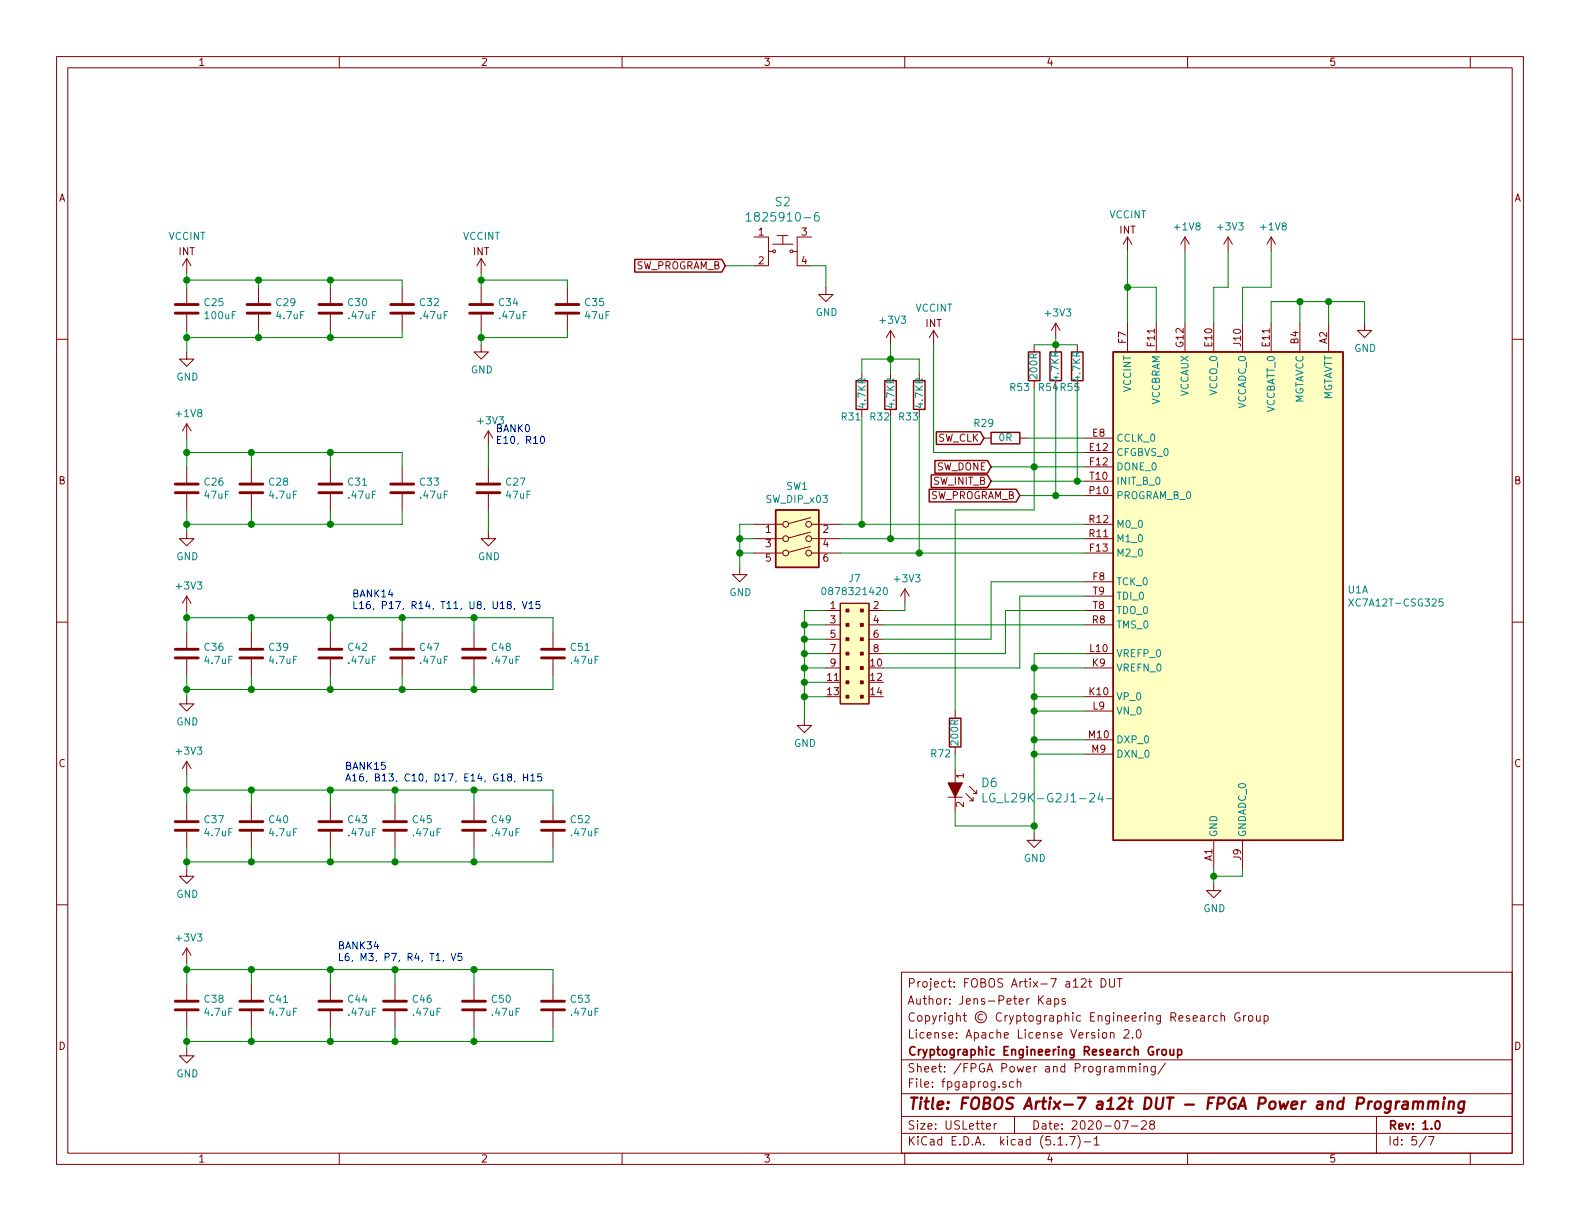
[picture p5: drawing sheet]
<svg xmlns="http://www.w3.org/2000/svg" width="279mm" height="216mm" viewBox="0 0 279 216" stroke-linecap="round" stroke-linejoin="round" font-family="sans-serif">
<g fill="none" stroke="#840000" stroke-width=".18">
<path d="M10 10h259.4v195.9h-259.4zM12 12h255.4v191.9h-255.4zM60 10v2M110 10v2M160 10v2M210 10v2M260 10v2M10 60h2M33 45.7v2.6M33 50.8v2.8M33 55.6v2.8M33 45.7l-.7 1.3"/>
<path d="M33 45.7l.8 1.3M45.7 50.8v2.8M45.7 55.6v2.8M58.4 50.8v2.8M58.4 55.6v2.8M71.1 50.8v2.8M71.1 55.6v2.8M85.1 45.7v2.6M85.1 50.8v2.8M85.1 55.6v2.8M85.1 45.7l-.8 1.3M85.1 45.7l.8 1.3"/>
<path d="M100.3 50.8v2.8M100.3 55.6v2.8M133.3 41.9h2.6v5.1h-2.6M135.9 44.5h.8M136.7 43.2h3.5M137.4 41.7h1.9M138.4 41.7v1.5M140.2 44.5h.8M143.5 41.9h-2.5v5.1h2.5M146 50.8v1.3h1.3l-1.3 1.2-1.2-1.2h1.2M157.5 58.4l-.8 1.3M157.5 58.4v2.6"/>
<path d="M157.5 58.4l.7 1.3M165.1 58.4l-.8 1.3M165.1 58.4v2.6M165.1 58.4l.8 1.3M186.7 57.2v2.5M186.7 57.2l-.8 1.2M186.7 57.2l.8 1.2M199.4 41.9l-.8 1.3M199.4 41.9v2.6M199.4 57.2v5M199.4 41.9l.8 1.3M204.5 57.2v5"/>
<path d="M209.5 41.9v2.6M209.5 57.2v5M209.5 41.9l-.7 1.3M209.5 41.9l.8 1.3M214.6 57.2v5M217.2 41.9l-.8 1.3M217.2 41.9v2.6M217.2 41.9l.7 1.3M219.7 57.2v5M224.8 41.9v2.6M224.8 57.2v5M224.8 41.9l-.8 1.3"/>
<path d="M224.8 41.9l.8 1.3M229.9 57.2v5M234.9 57.2v5M241.3 57.2v1.2h1.3l-1.3 1.3-1.3-1.3h1.3M267.4 60h2M33 62.2v1.3h1.3l-1.3 1.3-1.3-1.3h1.3M33 74.9v2.6M33 74.9l-.7 1.3M33 74.9l.8 1.3M85.1 61v1.2h1.3l-1.3 1.3-1.3-1.3h1.3M86.4 76.2v2.5M86.4 76.2l-.8 1.3"/>
<path d="M86.4 76.2l.7 1.3M152.4 66v1.3M152.4 72.4v1.3M157.5 66v1.3M157.5 72.4v1.3M162.6 66v1.3M162.6 72.4v1.3M174 77.5h1.3M180.3 77.5h1.3M182.9 61v1.2M182.9 67.3v1.3M186.7 61v1.2"/>
<path d="M190.5 61v1.2M191.8 77.5h5M33 94v1.3h1.3l-1.3 1.2-1.3-1.2h1.3M33 82.6v2.7M33 87.4v2.8M44.4 82.6v2.7M44.4 87.4v2.8M58.4 82.6v2.7M58.4 87.4v2.8M71.1 82.6v2.7M71.1 87.4v2.8M86.4 94v1.3h1.2l-1.2 1.2-1.3-1.2h1.3"/>
<path d="M86.4 82.6v2.7M86.4 87.4v2.8M133.3 92.7h5.1M133.3 95.3h5.1M133.3 97.8h5.1M143.3 96.6l-3.9 1.1M143.3 94.1l-3.9 1M143.3 91.5l-3.9 1.1M143.5 92.7h5.1M143.5 95.3h5.1M143.5 97.8h5.1M191.8 92.7h5"/>
<path d="M191.8 95.3h5M191.8 97.8h5M191.8 80h5M191.8 82.6h5M191.8 87.6h5M191.8 85.1h5M10 110h2M33 105.4v2.6M33 111.8v2.8M33 116.6v2.8M33 105.4l-.7 1.3M33 105.4l.8 1.3"/>
<path d="M44.4 111.8v2.8M44.4 116.6v2.8M58.4 111.8v2.8M58.4 116.6v2.8M71.1 111.8v2.8M71.1 116.6v2.8M83.8 111.8v2.8M83.8 116.6v2.8M97.8 111.8v2.8M97.8 116.6v2.8M130.8 100.3v1.3h1.3l-1.3 1.3-1.3-1.3h1.3M146 118.1h2.6"/>
<path d="M146 115.6h2.6M146 110.5h2.6M146 108h2.6M146 113h2.6M148.6 106.7h5.1v17.8h-5.1zM153.7 115.6h2.5M153.7 110.5h2.5M153.7 108h2.5M153.7 113h2.5M160 104.1l-.7 1.3M160 104.1v2.6M160 104.1l.8 1.3"/>
<path d="M191.8 102.9h5M191.8 118.1h5M191.8 115.6h5M191.8 110.5h5M191.8 108h5M191.8 105.4h5M267.4 110h2M33 123.2v1.3h1.3l-1.3 1.2-1.3-1.2h1.3M33 134.6v2.6M33 134.6l-.7 1.3M33 134.6l.8 1.3M142.2 127v1.3h1.3l-1.3 1.2-1.2-1.2h1.2"/>
<path d="M168.9 125.7v1.3M168.9 132.1v1.3M168.9 135.9v2.5M171.4 139.1l1.3 1.2M172.7 139.7v.6h-.6M191.8 123.2h5M191.8 125.7h5M191.8 130.8h5M191.8 133.4h5M10 160h2M33 153.7v1.2h1.3l-1.3 1.3-1.3-1.3h1.3M33 142.2v2.8"/>
<path d="M33 147.1v2.8M44.4 142.2v2.8M44.4 147.1v2.8M58.4 142.2v2.8M58.4 147.1v2.8M69.8 142.2v2.8M69.8 147.1v2.8M83.8 142.2v2.8M83.8 147.1v2.8M97.8 142.2v2.8M97.8 147.1v2.8M167.6 141h2.6"/>
<path d="M168.9 141v2.5M170.8 140.3l1.3 1.3M172.1 141v.6h-.7M182.9 147.3v1.3h1.2l-1.2 1.3-1.3-1.3h1.3M214.6 156.2v1.3h1.3l-1.3 1.3-1.2-1.3h1.2M214.6 148.6v5.1M219.7 148.6v5.1M267.4 160h2M33 167.6v2.6M33 174v2.8M33 178.8v2.8M33 167.6l-.7 1.3"/>
<path d="M33 167.6l.8 1.3M44.4 174v2.8M44.4 178.8v2.8M58.4 174v2.8M58.4 178.8v2.8M69.8 174v2.8M69.8 178.8v2.8M83.8 174v2.8M83.8 178.8v2.8M97.8 174v2.8M97.8 178.8v2.8M159.4 171.9h108v32h-108z"/>
<path d="M183.9 176.7l.6 .9M184.5 176.1l-.8 .8M185.2 176.7h.5l.1 .9M185.8 176.9l-.5 .1a.29 .29 0 0 0-.2 .3 .29 .29 0 0 0 .2 .3l.5-.1M186.5 176.7l.4-.1 .3 .3-.1 .5-.2 .2-.4-.1M186.5 176.6v1.5M188.4 176.7l-.4-.1-.2 .2 .1 .2 .5 .1v.4h-.6M192.5 173.6h.6M192.7 173.1v1.2l.4 .2M194.7 173.1a.76 .76 0 0 1 .9 .7 .76 .76 0 0 1-.9 .7zM196.2 173.1v1.2l.3 .2h.3l.3-.2v-1.2M197.6 173.1h.8"/>
<path d="M198 173.1v1.4M213.7 179.6v1M214.1 179.6l-.4 .3M215.3 179.7l-.5-.1-.2 .3v.5l.2 .2 .5-.1M215.9 179.7h.1a.37 .37 0 0 1 .6 .1v.8M215.9 179.1v1.5M219.2 179.1a.73 .73 0 0 0-.9 .6 .73 .73 0 0 0 .5 .9l.5-.2v-.5h-.3M219.9 179.6v1M220.3 179.6l-.3 .1-.1 .2M220.8 179.7l.3-.1 .4 .1v.7l-.2 .2-.5-.2zM222.2 179.6l.1 .9 .3 .1 .2-.2M222.8 179.6v1"/>
<path d="M223.5 179.7l.5-.1 .3 .3-.2 .6h-.6M223.5 179.6v1.5M33 185.4v1.3h1.3l-1.3 1.3-1.3-1.3h1.3M159.4 197.4h108M159.4 193.4h108M159.4 187.4h108M174.4 199.2l.8-.2-.1-.2-.4-.1-.3 .2 .1 .7h.6M175.8 198.7v1M176.2 198.7l-.3 .1-.1 .2M177.9 191.3h-.4l-.2 .2 .1 .2 .5 .1v.4h-.6M179.2 191.3h-.4l-.3 .2 .1 .6 .2 .2 .4-.1M179.4 197.4v3"/>
<path d="M179.9 191.4l.2-.1h.3l.1 1M179.9 190.8v1.5M195 182.7l.2-.1 .5 .1v.7l-.3 .2-.4-.2zM196.4 182.7l.2-.1 .3 .1 .1 .9M196.4 182.6v1M198.2 188.8l.2-.2h.4l.1 1M198.5 198.2h1l-.6 1.5M198.8 182.2l.2-.1h.4l.2 .4-.9 1.1h.9M199.6 188.7l.2-.1h.4v1M199.6 188.6v1M200.1 199.1h1.1M200.2 188.8a.36 .36 0 0 1 .3-.2 .36 .36 0 0 1 .4 .2v.8"/>
<path d="M200.3 183.4v.2M201.1 182.2l.3-.1a.94 .94 0 0 1 0 1.5l-.4-.3-.1-.6zM201.6 188.1v.1M201.6 188.6v1M201.9 198.3l.2-.1h.3l.3 .1v.3v.2l-.9 .9h.9M202.3 188.7l.2-.1h.3l.1 1M202.3 188.6v1M203.6 198.8l-.3-.3 .1-.2 .2-.1h.4l.2 .3-.1 .2-.6 .2a.48 .48 0 0 0-.1 .6l.2 .2 .5-.2a.48 .48 0 0 0-.1-.6l-.1-.1M204.3 188.6v1.2l-.3 .3-.4-.1M204.3 188.6h-.4l-.3 .2v.6l.3 .2 .4-.1M206.1 188l-1.3 1.9M243.4 197.4v6.5"/>
<path d="M60 203.9v2M110 203.9v2M159.4 200.4h108M160 203.9v2M187.1 202.5h.8M188.6 202.3v.2M189.2 201h.9l-.6 1.5M190.6 200.8a1.71 1.71 0 0 1 0 2.2M191.7 201.9h1.2M193.5 201.4l.4-.4v1.5M193.5 202.5h.9M210 203.9v2"/>
<path d="M252.2 200.9l-1.2 1.9M252.6 201h1l-.6 1.5M260 203.9v2"/>
<circle cx="136.9" cy="44.4" r=".25"/>
<circle cx="140" cy="44.4" r=".25"/>
<circle cx="138.9" cy="97.8" r=".51"/>
<circle cx="138.9" cy="95.3" r=".51"/>
<circle cx="138.9" cy="92.7" r=".51"/>
<circle cx="143" cy="92.7" r=".51"/>
<circle cx="143" cy="97.8" r=".51"/>
<circle cx="143" cy="95.3" r=".51"/>
</g>
<path d="M205.1 185.6h-.4l-.1 .3M205.5 185.7l.3-.1 .4 .1v.7l-.2 .2-.5-.2zM206.9 185.6l.1 .9 .3 .1 .2-.2M207.5 185.6v1M208.3 185.6h.4l.3 .3-.2 .6h-.5M208.3 185.6v1.5M253.9 198.3l.2-.1a.81 .81 0 0 1 .6 .6 .81 .81 0 0 1-.3 .8l-.1 .1a.79 .79 0 0 1-.4-1.4z" fill="none" stroke="#840000" stroke-width=".3"/>
<g fill="none" stroke="#840000" stroke-width=".41">
<path d="M245.9 194.8a.68 .68 0 0 0-.9 .3v.8l.2 .2 .6-.1M246 194.8l-.2 1.6a.6 .6 0 0 1-.9 .3M246.9 194.8l-.1 1.3M247.5 194.8a.5 .5 0 0 0-.6 .3M248.2 194.8h.7v1.3M249 195.2l-.7 .1a.4 .4 0 0 0-.4 .4 .4 .4 0 0 0 .3 .4l.7-.1M250 194.9a.5 .5 0 0 1 .8 .1l-.1 1.1M250 194.8l-.2 1.3M250.8 195a.47 .47 0 0 1 .4-.2 .47 .47 0 0 1 .5 .2l-.2 1.1M252.6 194.9a.52 .52 0 0 1 .9 .1l-.2 1.1M252.7 194.8l-.2 1.3M253.5 195l.3-.2h.5l-.1 1.3"/>
<path d="M255.3 194.8l-.1 1.3M255.4 194.1v.2M256.3 194.9a.52 .52 0 0 1 .8 .1l-.1 1.1M256.3 194.8l-.2 1.3M259 194.8l-.3 1.6a.58 .58 0 0 1-.8 .3M259 194.8a.68 .68 0 0 0-1 .3l-.1 .6 .1 .3 .2 .1 .6-.1"/>
</g>
<g fill="none" stroke="#840000" stroke-width=".51">
<path d="M31 55.4h4.1M31 53.8h4.1M43.7 55.4h4.1M43.7 53.8h4.1M56.4 55.4h4.1M56.4 53.8h4.1M69.1 55.4h4.1M69.1 53.8h4.1M83.1 55.4h4M83.1 53.8h4M98.3 55.4h4.1M98.3 53.8h4.1"/>
<path d="M31 87.1h4.1M31 85.6h4.1M42.4 87.1h4.1M42.4 85.6h4.1M56.4 87.1h4.1M56.4 85.6h4.1M69.1 87.1h4.1M69.1 85.6h4.1M84.3 87.1h4.1M84.3 85.6h4.1M31 116.3h4.1M31 114.8h4.1"/>
<path d="M42.4 116.3h4.1M42.4 114.8h4.1M56.4 116.3h4.1M56.4 114.8h4.1M69.1 116.3h4.1M69.1 114.8h4.1M81.8 116.3h4.1M81.8 114.8h4.1M95.8 116.3h4M95.8 114.8h4M31 146.8h4.1M31 145.3h4.1"/>
<path d="M42.4 146.8h4.1M42.4 145.3h4.1M56.4 146.8h4.1M56.4 145.3h4.1M67.8 146.8h4.1M67.8 145.3h4.1M81.8 146.8h4.1M81.8 145.3h4.1M95.8 146.8h4M95.8 145.3h4M31 178.6h4.1M31 177h4.1"/>
<path d="M42.4 178.6h4.1M42.4 177h4.1M56.4 178.6h4.1M56.4 177h4.1M67.8 178.6h4.1M67.8 177h4.1M81.8 178.6h4.1M81.8 177h4.1M95.8 178.6h4M95.8 177h4"/>
</g>
<g fill="#ffffc2" stroke="#ffffc2" stroke-width=".18">
<path d="M137.2 90.2h7.6v10.1h-7.6z"/>
<path d="M196.8 62.2h40.7v86.4h-40.7z"/>
<path d="M148.6 106.7h5.1v17.8h-5.1z"/>
</g>
<g fill="none" stroke="#840000" stroke-width=".25">
<path d="M112.2 45.9h15.4l.7 1.1-.7 1.1h-15.4zM151.4 67.3h2v5.1h-2zM156.5 67.3h2v5.1h-2zM161.5 67.3h2.1v5.1h-2.1zM165.6 76.4h7.8l.6 1.1-.6 1.1h-7.8zM175.3 76.5h5v2h-5zM181.9 62.2h2v5.1h-2zM185.7 62.2h2v5.1h-2zM189.5 62.2h2v5.1h-2zM196.8 62.2h40.7v86.4h-40.7zM137.2 90.2h7.6v10.1h-7.6zM164.3 86.5h15.4l.6 1.1-.6 1.1h-15.4z"/>
<path d="M164.7 84h9.9l.7 1.1-.7 1.1h-9.9zM165.3 81.4h9.3l.7 1.2-.7 1.1h-9.3zM167.9 127h2v5.1h-2z"/>
</g>
<g fill="#840000" stroke="#840000" stroke-width=".18">
<path d="M167.6 138.4h2.6l-1.3 2.6z"/>
<path d="M149.6 122.9h.5v.5h-.5z"/>
<path d="M149.6 120.4h.5v.5h-.5z"/>
<path d="M149.6 117.9h.5v.5h-.5z"/>
<path d="M149.6 115.3h.5v.5h-.5z"/>
<path d="M149.6 112.8h.5v.5h-.5z"/>
<path d="M149.6 110.2h.5v.5h-.5z"/>
<path d="M149.6 107.7h.5v.5h-.5z"/>
<path d="M152.1 122.9h.6v.5h-.6z"/>
<path d="M152.1 120.4h.6v.5h-.6z"/>
<path d="M152.1 117.9h.6v.5h-.6z"/>
<path d="M152.1 115.3h.6v.5h-.6z"/>
<path d="M152.1 112.8h.6v.5h-.6z"/>
<path d="M152.1 110.2h.6v.5h-.6z"/>
<path d="M152.1 107.7h.6v.5h-.6z"/>
</g>
<path d="M132 38l.4-.4v1.5M132 39.1h.8M144.7 37.6a.59 .59 0 0 0-.7 .6l.1 .7a.48 .48 0 0 0 .7 0l.1-.5-.2-.2h-.4l-.3 .2M145.4 104l.2-.1a.67 .67 0 0 1 .5 .6 .67 .67 0 0 1-.5 .7l-.2-.3-.1-.2zM156.3 104l.2-.1a.67 .67 0 0 1 .4 .6 .67 .67 0 0 1-.4 .7l-.3-.5zM238.5 105.9l.8 1.3M239.3 105.9l-.8 1.3M255.1 105.9h-.6v.6l.1-.1 .5 .1v.5l-.2 .2-.4-.2M173.8 140.3v1.5h.8M175.9 140.4a.75 .75 0 0 0-.9 .5 .75 .75 0 0 0 .5 .9l.4-.1v-.6h-.2M195.7 141.2h1.1M197.4 140.3h1.1l-1.1 1.5h1.1" fill="none" stroke="#008484" stroke-width=".18"/>
<g fill="none" stroke="#008400" stroke-width=".18">
<path d="M33 48.3v2.5M33 58.4v3.8M33 49.5h38.1v1.3M45.7 49.5v1.3M45.7 58.4v1.3M58.4 49.5v1.3M58.4 58.4v1.3M71.1 58.4v1.3h-38.1M85.1 48.3v2.5M85.1 58.4v2.6M85.1 49.5h15.2v1.3M100.3 58.4v1.3h-15.2"/>
<path d="M128.3 47h5M143.5 47h2.5v3.8M186.7 59.7v1.3M199.4 50.8h5.1v6.4M199.4 44.5v12.7M209.5 44.5v12.7M217.2 44.5v6.3h-2.6v6.4M224.8 44.5v6.3h-5.1v6.4M224.8 57.2v-3.9h16.5v3.9M229.9 53.3v3.9M234.9 53.3v3.9M33 77.5v5.1"/>
<path d="M86.4 78.7v3.9M152.4 66v-2.5h10.2v2.5M152.4 73.7v19M157.5 61v5M157.5 73.7v21.6M162.6 73.7v24.1M165.1 61v19h26.7M181.6 77.5h10.2M182.9 68.6v21.6h-14v35.5M182.9 61h7.6M186.7 68.6v19M190.5 68.6v16.5"/>
<path d="M33 90.2v3.8M33 80h38.1v2.6M44.4 80v2.6M44.4 90.2v2.5M58.4 80v2.6M58.4 90.2v2.5M71.1 90.2v2.5h-38.1M86.4 90.2v3.8M130.8 97.8h2.5M130.8 95.3h2.5M133.3 92.7h-2.5v7.6M148.6 97.8h43.2"/>
<path d="M148.6 92.7h43.2M148.6 95.3h43.2M175.3 85.1h16.5M175.3 82.6h16.5M180.3 87.6h11.5M33 109.2h64.8v2.6M33 108v3.8M33 119.4v3.8M44.4 109.2v2.6M44.4 119.4v2.5M58.4 109.2v2.6M58.4 119.4v2.5"/>
<path d="M71.1 109.2v2.6M71.1 119.4v2.5M83.8 109.2v2.6M83.8 119.4v2.5M97.8 119.4v2.5h-64.8M142.2 118.1h3.8M142.2 115.6h3.8M142.2 110.5h3.8M142.2 113h3.8M146 108h-3.8v19M156.2 110.5h35.6M160 106.7v1.3h-3.8"/>
<path d="M182.9 118.1h8.9M191.8 115.6h-8.9v31.7M191.8 105.4h-11.5v12.7h-24.1M191.8 108h-14v7.6h-21.6M191.8 102.9h-16.5v10.1h-19.1M33 139.7h64.8v2.5M33 137.2v5M44.4 139.7v2.5M58.4 139.7v2.5M69.8 139.7v2.5M83.8 139.7v2.5M142.2 123.2h3.8"/>
<path d="M142.2 120.7h3.8M168.9 133.4v2.5M182.9 123.2h8.9M182.9 125.7h8.9M182.9 133.4h8.9M182.9 130.8h8.9M33 149.9v3.8M44.4 149.9v2.5M58.4 149.9v2.5M69.8 149.9v2.5M83.8 149.9v2.5M97.8 149.9v2.5h-64.8"/>
<path d="M168.9 143.5v2.6h14M214.6 153.7v2.5M219.7 153.7v1.2h-5.1M33 171.5h64.8v2.5M33 170.2v3.8M44.4 171.5v2.5M58.4 171.5v2.5M69.8 171.5v2.5M83.8 171.5v2.5M33 181.6v3.8M44.4 181.6v2.6M58.4 181.6v2.6"/>
<path d="M69.8 181.6v2.6M83.8 181.6v2.6M97.8 181.6v2.6h-64.8"/>
</g>
<g fill="none" stroke="#0000c2" stroke-width=".18">
<path d="M95.7 77.2l.2-.1a.67 .67 0 0 1 .4 .7 .67 .67 0 0 1-.4 .6 .83 .83 0 0 1-.2-1.2zM89.9 106.9l-.2-.1v-.3l.5-.2 .2 .3-.1 .2-.5 .2-.1 .1v.4l.2 .1h.4l.1-.2v-.3l-.2-.2M91 107.6l-.1 .2M92.4 106.3l.4 1.3 .4-1.3M93.5 106.7l.4-.4v1.3M93.5 107.6h.8M95.4 106.3h-.6v.7l.4-.2 .3 .3v.3l-.3 .2-.4-.1M90 137.4l-.3-.3 .3-.3h.2l.2 .2v.3l-.5 .1-.2 .2v.3l.3 .2h.2l.3-.2-.1-.4-.2-.1M91.1 138l-.1 .3M92.6 136.8v1.3M92.6 137.4h.7M93.3 136.8v1.3"/>
<path d="M93.9 137.2l.3-.4v1.3M93.9 138.1h.7M95.7 136.8h-.6v.6l.5-.1 .2 .3v.3l-.2 .2-.5-.1M78.4 169.8l-.1 .2M79.8 168.6l.4 1.2 .4-1.2M81.6 168.6h-.5l-.1 .6 .5-.1 .2 .2v.3l-.2 .2-.5-.1"/>
</g>
<g fill="#008400" stroke="#008400" stroke-width=".25">
<circle cx="186.7" cy="87.6" r=".51"/>
<circle cx="182.9" cy="146.1" r=".51"/>
<circle cx="44.5" cy="92.7" r=".51"/>
<circle cx="58.4" cy="59.7" r=".51"/>
<circle cx="190.5" cy="85.1" r=".51"/>
<circle cx="235" cy="53.3" r=".51"/>
<circle cx="45.7" cy="59.7" r=".51"/>
<circle cx="157.5" cy="95.3" r=".51"/>
<circle cx="33" cy="59.7" r=".51"/>
<circle cx="186.7" cy="61" r=".51"/>
<circle cx="130.8" cy="97.8" r=".51"/>
<circle cx="152.4" cy="92.7" r=".51"/>
<circle cx="58.4" cy="49.5" r=".51"/>
<circle cx="130.8" cy="95.3" r=".51"/>
<circle cx="45.7" cy="49.5" r=".51"/>
<circle cx="199.4" cy="50.8" r=".51"/>
<circle cx="33" cy="49.5" r=".51"/>
<circle cx="83.8" cy="139.7" r=".51"/>
<circle cx="142.2" cy="115.6" r=".51"/>
<circle cx="229.9" cy="53.3" r=".51"/>
<circle cx="142.2" cy="118.1" r=".51"/>
<circle cx="142.2" cy="120.7" r=".51"/>
<circle cx="157.5" cy="63.5" r=".51"/>
<circle cx="142.2" cy="123.2" r=".51"/>
<circle cx="83.8" cy="152.4" r=".51"/>
<circle cx="69.9" cy="152.4" r=".51"/>
<circle cx="58.4" cy="152.4" r=".51"/>
<circle cx="33" cy="109.2" r=".51"/>
<circle cx="44.5" cy="152.4" r=".51"/>
<circle cx="33" cy="152.4" r=".51"/>
<circle cx="44.5" cy="109.2" r=".51"/>
<circle cx="142.2" cy="113" r=".51"/>
<circle cx="58.4" cy="109.2" r=".51"/>
<circle cx="69.9" cy="139.7" r=".51"/>
<circle cx="58.4" cy="139.7" r=".51"/>
<circle cx="71.1" cy="109.2" r=".51"/>
<circle cx="44.5" cy="139.7" r=".51"/>
<circle cx="83.8" cy="109.2" r=".51"/>
<circle cx="33" cy="139.7" r=".51"/>
<circle cx="83.8" cy="121.9" r=".51"/>
<circle cx="33" cy="121.9" r=".51"/>
<circle cx="71.1" cy="121.9" r=".51"/>
<circle cx="44.5" cy="121.9" r=".51"/>
<circle cx="58.4" cy="121.9" r=".51"/>
<circle cx="58.4" cy="92.7" r=".51"/>
<circle cx="33" cy="171.5" r=".51"/>
<circle cx="33" cy="80" r=".51"/>
<circle cx="44.5" cy="184.2" r=".51"/>
<circle cx="44.5" cy="80" r=".51"/>
<circle cx="58.4" cy="184.2" r=".51"/>
<circle cx="58.4" cy="80" r=".51"/>
<circle cx="69.9" cy="184.2" r=".51"/>
<circle cx="83.8" cy="184.2" r=".51"/>
<circle cx="83.8" cy="171.5" r=".51"/>
<circle cx="33" cy="92.7" r=".51"/>
<circle cx="69.9" cy="171.5" r=".51"/>
<circle cx="58.4" cy="171.5" r=".51"/>
<circle cx="182.9" cy="82.6" r=".51"/>
<circle cx="44.5" cy="171.5" r=".51"/>
<circle cx="33" cy="184.2" r=".51"/>
<circle cx="162.6" cy="97.8" r=".51"/>
<circle cx="85.1" cy="59.7" r=".51"/>
<circle cx="182.9" cy="133.4" r=".51"/>
<circle cx="182.9" cy="130.8" r=".51"/>
<circle cx="85.1" cy="49.5" r=".51"/>
<circle cx="182.9" cy="123.2" r=".51"/>
<circle cx="182.9" cy="125.7" r=".51"/>
<circle cx="142.2" cy="110.5" r=".51"/>
<circle cx="182.9" cy="118.1" r=".51"/>
<circle cx="214.6" cy="154.9" r=".51"/>
</g>
<text font-size="2.8" fill="#840000" x="160.4" y="196.2">Title: FOBOS Artix-7 a12t DUT - FPGA Power and Programming</text>
<g font-size="2.1" fill="#008484">
<text x="133.3" y="39.2">1825910-6</text>
<text x="137.1" y="36.5">S2</text>
<text x="173.6" y="139.2">D6</text>
<text x="175.9" y="141.9">LG_L29K-G2J1-24-Z</text>
</g>
<g font-size="2.1" fill="#840000">
<text x="160.4" y="177.6">Author: Jens-Peter Kaps</text>
<text x="160.4" y="174.6">Project: FOBOS Artix-7 a12t DUT</text>
<text x="160.4" y="183.6">License: Apache License Version 2.0</text>
<text x="160.4" y="180.6">Copyright © Cryptographic Engineering Research Group</text>
<text x="160.4" y="189.6">Sheet: /FPGA Power and Programming/</text>
<text x="160.4" y="186.6">Cryptographic Engineering Research Group</text>
<text x="160.4" y="192.3">File: fpgaprog.sch</text>
<text x="160.4" y="202.5">KiCad E.D.A. kicad (5.1.7)-1</text>
<text x="160.4" y="199.7">Size: USLetter</text>
<text x="182.4" y="199.7">Date: 2020-07-28</text>
<text x="245.4" y="199.7">Rev: 1.0</text>
<text x="245.4" y="202.5">Id: 5/7</text>
</g>
<g font-size="1.8" fill="#840000">
<text x="35" y="11.6">1</text>
<text x="85" y="11.6">2</text>
<text x="135" y="11.6">3</text>
<text x="185" y="11.6">4</text>
<text x="235" y="11.6">5</text>
<text x="10.4" y="35.6">A</text>
<text x="267.8" y="35.6">A</text>
<text x="134.1" y="41.7">1</text>
<text x="141.8" y="41.7">3</text>
<text x="198" y="41.3">INT</text>
<text x="31.6" y="45.1">INT</text>
<text x="83.7" y="45.1">INT</text>
<text x="112.1" y="47.6">SW_PROGRAM_B</text>
<text x="134.1" y="46.7">2</text>
<text x="141.8" y="46.7">4</text>
<text x="163.7" y="57.8">INT</text>
<text x="199.1" y="60.7" transform="rotate(-90 199.1 60.7)">F7</text>
<text x="204.2" y="61.2" transform="rotate(-90 204.2 61.2)">F11</text>
<text x="209.3" y="61.4" transform="rotate(-90 209.3 61.4)">G12</text>
<text x="214.4" y="61.3" transform="rotate(-90 214.4 61.3)">E10</text>
<text x="219.5" y="61.2" transform="rotate(-90 219.5 61.2)">J10</text>
<text x="224.5" y="61.3" transform="rotate(-90 224.5 61.3)">E11</text>
<text x="229.6" y="60.8" transform="rotate(-90 229.6 60.8)">B4</text>
<text x="234.7" y="60.8" transform="rotate(-90 234.7 60.8)">A2</text>
<text x="193.2" y="77.2">E8</text>
<text x="165.5" y="83.2">SW_DONE</text>
<text x="165.7" y="78.1">SW_CLK</text>
<text x="192.7" y="79.8">E12</text>
<text x="192.8" y="82.3">F12</text>
<text x="10.4" y="85.6">B</text>
<text x="164.2" y="88.3">SW_PROGRAM_B</text>
<text x="165" y="85.7">SW_INIT_B</text>
<text x="192.7" y="87.4">P10</text>
<text x="192.8" y="84.8">T10</text>
<text x="267.8" y="85.6">B</text>
<text x="135.4" y="94.2">1</text>
<text x="145.6" y="94.2">2</text>
<text x="192.7" y="95">R11</text>
<text x="192.7" y="92.5">R12</text>
<text x="135.4" y="96.8">3</text>
<text x="135.4" y="99.3">5</text>
<text x="145.6" y="96.8">4</text>
<text x="145.6" y="99.3">6</text>
<text x="192.8" y="97.5">F13</text>
<text x="146.8" y="107.7">1</text>
<text x="154.5" y="107.7">2</text>
<text x="193.3" y="102.6">F8</text>
<text x="193.3" y="107.7">T8</text>
<text x="193.3" y="105.2">T9</text>
<text x="146.8" y="110.2">3</text>
<text x="146.8" y="112.8">5</text>
<text x="154.5" y="110.2">4</text>
<text x="154.5" y="112.8">6</text>
<text x="193.2" y="110.2">R8</text>
<text x="146.8" y="115.3">7</text>
<text x="146.8" y="117.9">9</text>
<text x="154" y="117.9">10</text>
<text x="154.5" y="115.3">8</text>
<text x="192.8" y="115.3">L10</text>
<text x="193.2" y="117.9">K9</text>
<text x="146.4" y="120.4">11</text>
<text x="146.4" y="122.9">13</text>
<text x="154" y="120.4">12</text>
<text x="154" y="122.9">14</text>
<text x="192.7" y="122.9">K10</text>
<text x="193.3" y="125.5">L9</text>
<text x="192.6" y="130.6">M10</text>
<text x="10.4" y="135.6">C</text>
<text x="170.4" y="137.6" transform="rotate(-90 170.4 137.6)">1</text>
<text x="193.1" y="133.1">M9</text>
<text x="267.8" y="135.6">C</text>
<text x="170.4" y="142.7" transform="rotate(-90 170.4 142.7)">2</text>
<text x="214.4" y="152.2" transform="rotate(-90 214.4 152.2)">A1</text>
<text x="219.5" y="152.1" transform="rotate(-90 219.5 152.1)">J9</text>
<text x="10.4" y="185.6">D</text>
<text x="267.8" y="185.6">D</text>
<text x="35" y="205.5">1</text>
<text x="85" y="205.5">2</text>
<text x="135" y="205.5">3</text>
<text x="185" y="205.5">4</text>
<text x="235" y="205.5">5</text>
</g>
<g font-size="1.8" fill="#008484">
<text x="196.2" y="38.6">VCCINT</text>
<text x="207.8" y="40.7">+1V8</text>
<text x="215.5" y="40.7">+3V3</text>
<text x="223.1" y="40.7">+1V8</text>
<text x="29.8" y="42.4">VCCINT</text>
<text x="81.9" y="42.4">VCCINT</text>
<text x="36.2" y="54.1">C25</text>
<text x="36.4" y="56.4">100uF</text>
<text x="48.9" y="54.1">C29</text>
<text x="49" y="56.4">4.7uF</text>
<text x="61.6" y="54.1">C30</text>
<text x="61.7" y="56.4">.47uF</text>
<text x="74.3" y="54.1">C32</text>
<text x="74.4" y="56.4">.47uF</text>
<text x="88.3" y="54.1">C34</text>
<text x="88.4" y="56.4">.47uF</text>
<text x="103.5" y="54.1">C35</text>
<text x="103.6" y="56.4">47uF</text>
<text x="144.2" y="55.9">GND</text>
<text x="155.8" y="57.3">+3V3</text>
<text x="161.9" y="55.1">VCCINT</text>
<text x="185" y="56">+3V3</text>
<text x="239.5" y="62.2">GND</text>
<text x="31.2" y="67.3">GND</text>
<text x="83.3" y="66">GND</text>
<text x="178.7" y="69.1">R53</text>
<text x="183.4" y="66.9" transform="rotate(-90 183.4 66.9)">200R</text>
<text x="183.8" y="69.1">R54</text>
<text x="187.2" y="67.3" transform="rotate(-90 187.2 67.3)">4.7KR</text>
<text x="187.6" y="69.1">R55</text>
<text x="191.1" y="67.3" transform="rotate(-90 191.1 67.3)">4.7KR</text>
<text x="200" y="69.3" transform="rotate(-90 200 69.3)">VCCINT</text>
<text x="205.1" y="71.8" transform="rotate(-90 205.1 71.8)">VCCBRAM</text>
<text x="210.2" y="70.2" transform="rotate(-90 210.2 70.2)">VCCAUX</text>
<text x="215.3" y="69.8" transform="rotate(-90 215.3 69.8)">VCCO_0</text>
<text x="230.5" y="71.7" transform="rotate(-90 230.5 71.7)">MGTAVCC</text>
<text x="235.6" y="71.3" transform="rotate(-90 235.6 71.3)">MGTAVTT</text>
<text x="31.3" y="73.8">+1V8</text>
<text x="84.7" y="75">+3V3</text>
<text x="148.9" y="74.3">R31</text>
<text x="153.1" y="72" transform="rotate(-90 153.1 72)">4.7KR</text>
<text x="153.9" y="74.3">R32</text>
<text x="158.2" y="72" transform="rotate(-90 158.2 72)">4.7KR</text>
<text x="159" y="74.3">R33</text>
<text x="163.2" y="72" transform="rotate(-90 163.2 72)">4.7KR</text>
<text x="172.3" y="75.5">R29</text>
<text x="220.3" y="72.3" transform="rotate(-90 220.3 72.3)">VCCADC_0</text>
<text x="225.4" y="73.2" transform="rotate(-90 225.4 73.2)">VCCBATT_0</text>
<text x="176.7" y="78">0R</text>
<text x="197.4" y="80.6">CFGBVS_0</text>
<text x="197.4" y="78.1">CCLK_0</text>
<text x="197.4" y="83.2">DONE_0</text>
<text x="36.2" y="85.9">C26</text>
<text x="36.3" y="88.2">47uF</text>
<text x="47.7" y="85.9">C28</text>
<text x="47.8" y="88.2">4.7uF</text>
<text x="61.6" y="85.9">C31</text>
<text x="61.7" y="88.2">.47uF</text>
<text x="74.3" y="85.9">C33</text>
<text x="74.4" y="88.2">.47uF</text>
<text x="89.6" y="85.9">C27</text>
<text x="89.6" y="88.2">47uF</text>
<text x="135.6" y="88.9">SW_DIP_x03</text>
<text x="139.1" y="86.6">SW1</text>
<text x="197.4" y="88.3">PROGRAM_B_0</text>
<text x="197.4" y="85.7">INIT_B_0</text>
<text x="197.4" y="95.9">M1_0</text>
<text x="197.4" y="93.3">M0_0</text>
<text x="31.2" y="99.1">GND</text>
<text x="84.5" y="99.1">GND</text>
<text x="197.4" y="98.4">M2_0</text>
<text x="31.3" y="104.2">+3V3</text>
<text x="129" y="105.4">GND</text>
<text x="146.2" y="105.2">0878321420</text>
<text x="150.2" y="102.9">J7</text>
<text x="158.3" y="103">+3V3</text>
<text x="197.4" y="103.5">TCK_0</text>
<text x="197.4" y="106">TDI_0</text>
<text x="238.4" y="104.9">U1A</text>
<text x="239.3" y="107.2">XC7A12T-CSG325</text>
<text x="197.4" y="111.1">TMS_0</text>
<text x="197.4" y="108.6">TDO_0</text>
<text x="36.2" y="115.1">C36</text>
<text x="36.3" y="117.4">4.7uF</text>
<text x="47.7" y="115.1">C39</text>
<text x="47.8" y="117.4">4.7uF</text>
<text x="61.6" y="115.1">C42</text>
<text x="61.7" y="117.4">.47uF</text>
<text x="74.3" y="115.1">C47</text>
<text x="74.4" y="117.4">.47uF</text>
<text x="87" y="115.1">C48</text>
<text x="87.1" y="117.4">.47uF</text>
<text x="101" y="115.1">C51</text>
<text x="101.1" y="117.4">.47uF</text>
<text x="197.4" y="118.7">VREFN_0</text>
<text x="197.4" y="116.2">VREFP_0</text>
<text x="197.4" y="123.8">VP_0</text>
<text x="31.2" y="128.3">GND</text>
<text x="169.5" y="131.6" transform="rotate(-90 169.5 131.6)">200R</text>
<text x="197.4" y="126.4">VN_0</text>
<text x="197.4" y="131.4">DXP_0</text>
<text x="31.3" y="133.5">+3V3</text>
<text x="140.4" y="132.1">GND</text>
<text x="164.7" y="133.9">R72</text>
<text x="197.4" y="134">DXN_0</text>
<text x="36.2" y="145.6">C37</text>
<text x="36.3" y="147.9">4.7uF</text>
<text x="47.7" y="145.6">C40</text>
<text x="47.8" y="147.9">4.7uF</text>
<text x="61.6" y="145.6">C43</text>
<text x="61.7" y="147.9">.47uF</text>
<text x="73.1" y="145.6">C45</text>
<text x="73.2" y="147.9">.47uF</text>
<text x="87" y="145.6">C49</text>
<text x="87.1" y="147.9">.47uF</text>
<text x="101" y="145.6">C52</text>
<text x="101.1" y="147.9">.47uF</text>
<text x="215.3" y="148.1" transform="rotate(-90 215.3 148.1)">GND</text>
<text x="220.3" y="148.1" transform="rotate(-90 220.3 148.1)">GNDADC_0</text>
<text x="181.1" y="152.4">GND</text>
<text x="31.2" y="158.8">GND</text>
<text x="212.8" y="161.3">GND</text>
<text x="31.3" y="166.5">+3V3</text>
<text x="36.2" y="177.3">C38</text>
<text x="36.3" y="179.6">4.7uF</text>
<text x="47.7" y="177.3">C41</text>
<text x="47.8" y="179.6">4.7uF</text>
<text x="61.6" y="177.3">C44</text>
<text x="61.7" y="179.6">.47uF</text>
<text x="73.1" y="177.3">C46</text>
<text x="73.2" y="179.6">.47uF</text>
<text x="87" y="177.3">C50</text>
<text x="87.1" y="179.6">.47uF</text>
<text x="101" y="177.3">C53</text>
<text x="101.1" y="179.6">.47uF</text>
<text x="31.2" y="190.5">GND</text>
</g>
<g font-size="1.8" fill="#0000c2">
<text x="87.6" y="76.4">BANK0</text>
<text x="87.6" y="78.5">E10, R10</text>
<text x="62.2" y="105.6">BANK14</text>
<text x="62.2" y="107.7">L16, P17, R14, T11, U8, U18, V15</text>
<text x="61" y="136.1">BANK15</text>
<text x="61" y="138.2">A16, B13, C10, D17, E14, G18, H15</text>
<text x="59.7" y="167.9">BANK34</text>
<text x="59.7" y="169.9">L6, M3, P7, R4, T1, V5</text>
</g>
</svg>
